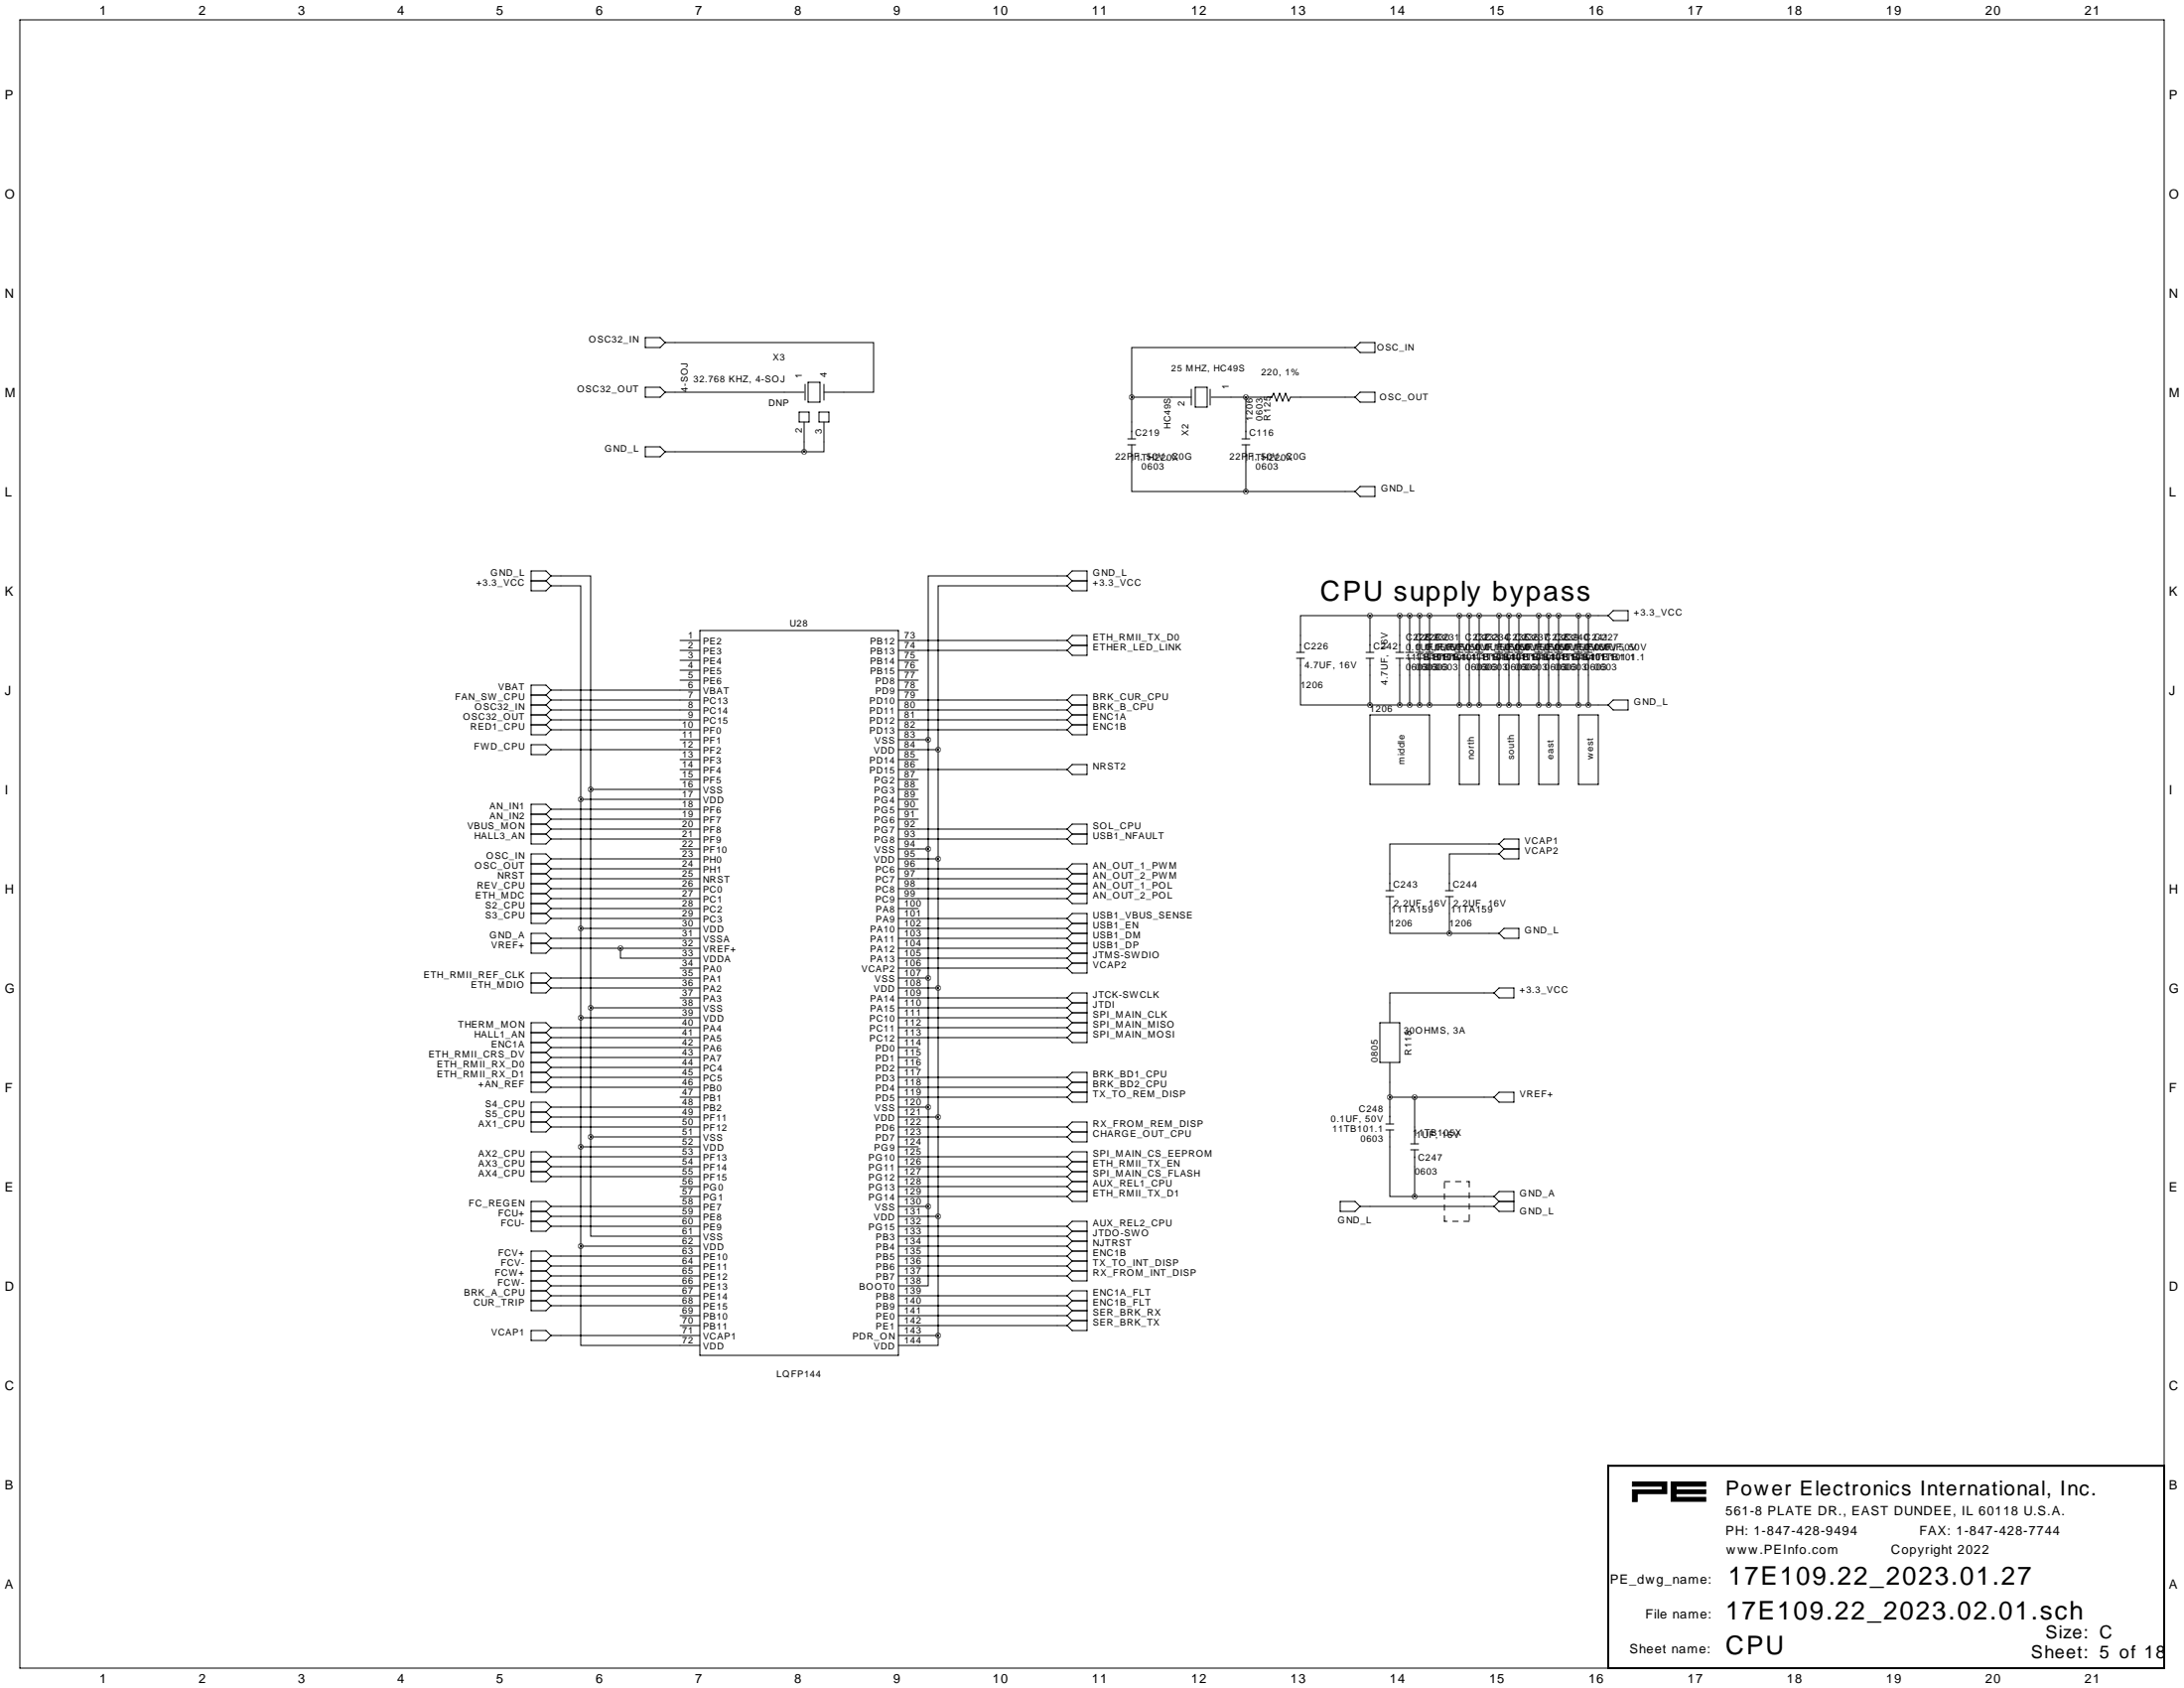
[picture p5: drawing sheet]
<svg xmlns="http://www.w3.org/2000/svg" width="559mm" height="432mm" viewBox="0 0 559 432" stroke-linecap="round" stroke-linejoin="round" font-family="sans-serif">
<g fill="none" stroke="#000" stroke-width=".25">
<path d="M5.1 5.1h548.6v421.6h-548.6zM165.1 99.1h3.8l1.3 1.2-1.3 1.3h-3.8zM165.1 86.4h3.8l1.3 1.2-1.3 1.3h-3.8zM170.2 87.6h53.3v12.7h-12.7M206 98.3v4.1M206.8 97.8h3v5.1h-3zM210.8 98.3v4.1M304.8 99.6v4M305.8 99.1h3.1v5h-3.1zM309.6 99.6v4M346.7 88.9h-57.1v12.7M346.7 88.9l1.3-1.3h3.8v2.6h-3.8z"/>
<path d="M165.1 114.3h3.8l1.3 1.3-1.3 1.2h-3.8zM170.2 100.3h35.5M170.2 115.6h35.5M204.5 105.4h2.5v2.5h-2.5zM205.7 107.9v7.7M209.5 105.4h2.6v2.5h-2.6zM210.8 107.9v7.7h-5.1M288.5 112.3h2.1M288.5 113.8h2.1M289.6 113.8v11.9h29.2M289.6 101.6h15.2M289.6 101.6v10.7"/>
<path d="M309.9 101.6h15.5l.5-1 .7 2 .8-2 .8 2 .7-2 .8 2 .5-1h16.5M317.8 112.3h2M317.8 113.8h2M318.8 101.6v10.7M318.8 113.8v11.9M325.3 101.6h.1M346.7 101.6l1.3-1.3h3.8v2.6h-3.8zM318.8 125.7h27.9M346.7 125.7l1.3-1.2h3.8v2.5h-3.8zM135.9 148.6h3.8M139.7 148.6l1.3 1.3M141 147.3h10.1v54.6"/>
<path d="M141 149.9h7.6v54.6M141 147.3l-1.3-1.3h-3.8v5.1h3.8l1.3-1.2M141 147.3l-1.3 1.3M273 147.3h-35.5v41.9M273 149.9h-33v41.9M273 147.3l1.3-1.3h3.8v5.1h-3.8l-1.3-1.2M273 147.3l1.3 1.3M274.3 148.6h3.8M274.3 148.6l-1.3 1.3M350.5 157.5h-17.8v9.4M350.5 157.5v9.4M350.5 157.5h61"/>
<path d="M358.1 157.5v9.4M360.7 157.5v9.4M363.2 157.5v9.4M365.8 157.5v9.4M373.4 157.5v9.4M375.9 157.5v9.4M378.5 157.5v9.4M383.5 157.5v9.4M386.1 157.5v9.4M388.6 157.5v9.4M393.7 157.5v9.4M396.2 157.5v9.4"/>
<path d="M398.8 157.5v9.4M403.9 157.5v9.4M406.4 157.5v9.4M412.7 156.2h3.9v2.6h-3.9l-1.2-1.3zM135.9 177.8h3.8M139.7 177.8l1.3 1.3M141 176.5h38.1M141 179.1h38.1M141 176.5l-1.3-1.2h-3.8v12.7h3.8l1.3-1.3M141 176.5l-1.3 1.3M141 179.1l-1.3 1.2M174 163.8h5.1"/>
<path d="M174 166.4h5.1M174 168.9h5.1M174 171.4h5.1M174 174h5.1M179.1 161.3h50.8v185.4h-50.8zM229.9 163.8h43.1M229.9 166.4h43.1M229.9 168.9h5M229.9 171.4h5M229.9 174h5M229.9 176.5h5M229.9 179.1h43.1"/>
<path d="M273 179.1l1.3-1.3h3.8v10.2h-3.8l-1.3-1.3M273 163.8l1.3-1.2h3.8v5h-3.8l-1.3-1.2M273 163.8l1.3 1.3M273 179.1l1.3 1.2M274.3 165.1l-1.3 1.3M274.3 165.1h3.8M331.7 166.9h2.1M331.7 168.4h2.1M332.7 168.4v11.9h17.8M349.5 166.9h2M349.5 168.4h2M350.5 168.4v11.9"/>
<path d="M357.1 166.9h2.1M357.1 168.4h2.1M358.1 168.4v11.9M359.7 166.9h2M359.7 168.4h2M360.7 168.4v11.9M362.2 166.9h2M362.2 168.4h2M363.2 168.4v11.9M364.7 166.9h2.1M364.7 168.4h2.1M365.8 168.4v11.9"/>
<path d="M372.4 166.9h2M372.4 168.4h2M373.4 168.4v11.9M374.9 166.9h2M374.9 168.4h2M375.9 168.4v11.9M377.4 166.9h2.1M377.4 168.4h2.1M378.5 168.4v11.9M382.5 166.9h2.1M382.5 168.4h2.1M383.5 168.4v11.9"/>
<path d="M385.1 166.9h2M385.1 168.4h2M386.1 168.4v11.9M387.6 166.9h2M387.6 168.4h2M388.6 168.4v11.9M392.7 166.9h2M392.7 168.4h2M393.7 168.4v11.9M395.2 166.9h2.1M395.2 168.4h2.1M396.2 168.4v11.9"/>
<path d="M397.8 166.9h2M397.8 168.4h2M398.8 168.4v11.9M402.8 166.9h2.1M402.8 168.4h2.1M403.9 168.4v11.9M405.4 166.9h2M405.4 168.4h2M406.4 168.4v11.9M412.7 179.1h3.9v2.5h-3.9l-1.2-1.3zM135.9 182.9h3.8M135.9 180.3h3.8"/>
<path d="M135.9 190.5h3.8l1.3 1.3-1.3 1.2h-3.8zM135.9 185.4h3.8M139.7 180.3l1.3 1.3M139.7 182.9l1.3 1.2M139.7 185.4l1.3 1.3M141 181.6h38.1M141 184.1h38.1M141 186.7h38.1M141 191.8h38.1M141 181.6l-1.3 1.3M141 184.1l-1.3 1.3M174 189.2h5.1"/>
<path d="M174 194.3h5.1M174 196.8h5.1M174 199.4h5.1M229.9 181.6h43.1M229.9 184.1h43.1M229.9 186.7h43.1M229.9 189.2h7.6M229.9 191.8h10.1M229.9 194.3h5M229.9 196.8h43.1M229.9 199.4h5M237.5 189.2v119.4"/>
<path d="M240 191.8v149.8M273 196.8l1.3-1.2h3.8v2.5h-3.8zM273 181.6l1.3 1.3M273 184.1l1.3 1.3M274.3 182.9h3.8M274.3 180.3h3.8M274.3 185.4h3.8M274.3 180.3l-1.3 1.3M274.3 182.9l-1.3 1.2M274.3 185.4l-1.3 1.3M350.5 182.9h15.3v17.8h-15.3zM350.5 180.3h61"/>
<path d="M373.4 182.9h5.1v17.8h-5.1zM383.5 182.9h5.1v17.8h-5.1zM393.7 182.9h5.1v17.8h-5.1zM403.9 182.9h5v17.8h-5zM135.9 208.3h3.8M135.9 210.8h3.8M135.9 213.4h3.8M139.7 208.3l1.3 1.2M139.7 210.8l1.3 1.3M139.7 213.4l1.3 1.2M141 207h38.1M141 209.5h38.1"/>
<path d="M141 212.1h38.1M141 214.6h38.1M141 219.7h38.1M141 207l-1.3-1.3h-3.8v10.2h3.8l1.3-1.3M141 219.7l-1.3-1.3h-3.8v17.8h3.8l1.3-1.3M141 207l-1.3 1.3M141 209.5l-1.3 1.3M141 212.1l-1.3 1.3M141 219.7l-1.3 1.3M148.6 204.5h30.5M148.6 204.5v114.3M151.1 201.9h28"/>
<path d="M151.1 201.9v88.9M174 217.2h5.1M229.9 201.9h5M229.9 204.5h5M229.9 207h5M229.9 209.5h5M229.9 212.1h43.1M229.9 214.6h43.1M229.9 217.2h7.6M229.9 219.7h10.1M273 212.1l1.3-1.3h3.8v5.1h-3.8l-1.3-1.3M273 212.1l1.3 1.3"/>
<path d="M274.3 213.4h3.8M274.3 213.4l-1.3 1.2M383.5 215.9h-27.9v11.9M383.5 218.4h-12.7v9.4M383.5 215.9l1.3-1.3h3.8v5.1h-3.8l-1.3-1.3M383.5 215.9l1.3 1.3M384.8 217.2h3.8M384.8 217.2l-1.3 1.2M135.9 221h3.8M135.9 223.5h3.8M135.9 226.1h3.8M135.9 228.6h3.8"/>
<path d="M135.9 231.1h3.8M135.9 233.7h3.8M139.7 221l1.3 1.2M139.7 223.5l1.3 1.3M139.7 226.1l1.3 1.2M139.7 228.6l1.3 1.3M139.7 231.1l1.3 1.3M139.7 233.7l1.3 1.2M141 222.2h38.1M141 224.8h38.1M141 227.3h38.1M141 229.9h38.1"/>
<path d="M141 232.4h38.1M141 234.9h38.1M141 222.2l-1.3 1.3M141 224.8l-1.3 1.3M141 227.3l-1.3 1.3M141 229.9l-1.3 1.2M141 232.4l-1.3 1.3M148.6 237.5h30.5M229.9 222.2h43.1M229.9 224.8h43.1M229.9 227.3h43.1M229.9 229.9h43.1"/>
<path d="M229.9 232.4h5M229.9 234.9h43.1M229.9 237.5h43.1M273 222.2l1.3-1.2h3.8v10.1h-3.8l-1.3-1.2M273 234.9l1.3-1.2h3.8v15.2h-3.8l-1.3-1.3M273 222.2l1.3 1.3M273 224.8l1.3 1.3M273 227.3l1.3 1.3M273 234.9l1.3 1.3M273 237.5l1.3 1.3M274.3 238.8h3.8M274.3 223.5h3.8"/>
<path d="M274.3 226.1h3.8M274.3 228.6h3.8M274.3 223.5l-1.3 1.3M274.3 226.1l-1.3 1.2M274.3 228.6l-1.3 1.3M274.3 236.2h3.8M274.3 236.2l-1.3 1.3M274.3 238.8l-1.3 1.2M354.6 227.8h2M354.6 229.4h2M355.6 229.4v9.4h15.2M369.8 227.8h2.1"/>
<path d="M369.8 229.4h2.1M370.8 229.4v9.4M370.8 238.8h12.7M383.5 238.8l1.3-1.3h3.8v2.5h-3.8zM135.9 251.5h3.8M135.9 241.3h3.8M139.7 251.5l1.3 1.2M139.7 241.3l1.3 1.3M141 240h38.1M141 242.6h38.1M141 250.2h38.1M141 252.7h38.1"/>
<path d="M141 240l-1.3-1.2h-3.8v5h3.8l1.3-1.2M141 250.2l-1.3-1.3h-3.8v5.1h3.8l1.3-1.3M141 250.2l-1.3 1.3M141 240l-1.3 1.3M151.1 257.8h28M158.7 242.6v2.5h20.4M174 247.6h5.1M174 255.3h5.1M229.9 240h43.1M229.9 242.6h43.1M229.9 245.1h43.1M229.9 247.6h43.1"/>
<path d="M229.9 250.2h7.6M229.9 252.7h10.1M229.9 255.3h43.1M229.9 257.8h43.1M273 255.3l1.3-1.3h3.8v12.7h-3.8l-1.3-1.3M273 240l1.3 1.3M273 242.6l1.3 1.2M273 245.1l1.3 1.3M273 255.3l1.3 1.2M273 257.8l1.3 1.3M274.3 241.3h3.8M274.3 243.8h3.8"/>
<path d="M274.3 241.3l-1.3 1.3M274.3 246.4h3.8M274.3 243.8l-1.3 1.3M274.3 246.4l-1.3 1.2M274.3 256.5h3.8M274.3 259.1h3.8M274.3 256.5l-1.3 1.3M274.3 259.1l-1.3 1.2M382.3 254h-26.7v7.6M383.5 252.7h3.8v2.6h-3.8l-1.2-1.3zM135.9 271.8h3.8M135.9 266.7h3.8"/>
<path d="M135.9 264.2h3.8M135.9 269.2h3.8M135.9 274.3h3.8M135.9 276.9h3.8M139.7 264.2l1.3 1.2M139.7 269.2l1.3 1.3M139.7 271.8l1.3 1.2M139.7 274.3l1.3 1.3M139.7 266.7l1.3 1.3M139.7 276.9l1.3 1.2M141 262.9l-1.3-1.3h-3.8v17.8h3.8l1.3-1.3M141 262.9h38.1"/>
<path d="M141 265.4h38.1M141 268h38.1M141 270.5h38.1M141 273h38.1M141 275.6h38.1M141 278.1h38.1M141 265.4l-1.3 1.3M141 270.5l-1.3 1.3M141 273l-1.3 1.3M141 275.6l-1.3 1.3M141 268l-1.3 1.2M141 262.9l-1.3 1.3"/>
<path d="M148.6 260.3h30.5M229.9 260.3h43.1M229.9 262.9h43.1M229.9 265.4h43.1M229.9 268h5M229.9 270.5h5M229.9 273h5M229.9 275.6h43.1M229.9 278.1h43.1M273 275.6l1.3-1.3h3.8v7.6h-3.8l-1.3-1.2M273 260.3l1.3 1.3M273 262.9l1.3 1.3"/>
<path d="M273 275.6l1.3 1.3M273 278.1l1.3 1.3M274.3 261.6h3.8M274.3 279.4h3.8M274.3 264.2h3.8M274.3 276.9h3.8M274.3 261.6l-1.3 1.3M274.3 264.2l-1.3 1.2M274.3 279.4l-1.3 1.3M274.3 276.9l-1.3 1.2M353.1 261.6h5v10.2h-5zM355.6 271.8v15.7"/>
<path d="M383.5 279.4h3.8v2.5h-3.8l-1.2-1.2zM135.9 284.5h3.8M135.9 287h3.8M135.9 297.2h3.8M135.9 299.7h3.8M139.7 284.5l1.3 1.3M139.7 287l1.3 1.3M139.7 297.2l1.3 1.2M139.7 299.7l1.3 1.3M141 283.2h38.1M141 285.8h38.1M141 288.3h38.1"/>
<path d="M141 295.9h38.1M141 298.4h38.1M141 283.2l-1.3-1.3h-3.8v7.7h3.8l1.3-1.3M141 295.9l-1.3-1.3h-3.8v7.7h3.8l1.3-1.3M141 283.2l-1.3 1.3M141 285.8l-1.3 1.2M141 295.9l-1.3 1.3M141 298.4l-1.3 1.3M148.6 293.4h30.5M151.1 290.8v25.4h28M151.1 290.8h28M174 280.7h5.1"/>
<path d="M229.9 280.7h43.1M229.9 283.2h7.6M229.9 285.8h10.1M229.9 288.3h43.1M229.9 290.8h43.1M229.9 293.4h5M229.9 295.9h43.1M229.9 298.4h43.1M273 295.9l1.3-1.3h3.8v12.7h-3.8l-1.3-1.2M273 288.3l1.3-1.3h3.8v5.1h-3.8l-1.3-1.3M273 288.3l1.3 1.3M273 298.4l1.3 1.3"/>
<path d="M273 295.9l1.3 1.3M274.3 289.6h3.8M274.3 297.2h3.8M274.3 299.7h3.8M274.3 297.2l-1.3 1.2M274.3 299.7l-1.3 1.3M274.3 289.6l-1.3 1.2M354.6 287.5h2M354.6 289.1h2M355.6 289.1v17h6.3M355.6 280.7h26.7M360.9 294.1h2.1"/>
<path d="M360.9 292.6h2.1M361.9 280.7v11.9M361.9 294.1v12M135.9 309.9h3.8M135.9 312.4h3.8M139.7 309.9l1.3 1.2M139.7 312.4l1.3 1.3M141 301h38.1M141 308.6h38.1M141 311.1h38.1M141 313.7h38.1M141 308.6l-1.3-1.3h-3.8v7.7h3.8l1.3-1.3"/>
<path d="M141 308.6l-1.3 1.3M141 311.1l-1.3 1.3M148.6 318.8v25.4h30.5M148.6 318.8h30.5M174 303.5h5.1M174 306.1h5.1M229.9 301h43.1M229.9 303.5h43.1M229.9 306.1h43.1M229.9 308.6h7.6M229.9 311.1h10.1M229.9 313.7h43.1"/>
<path d="M229.9 316.2h43.1M229.9 318.8h43.1M237.5 308.6v20.3h-7.6M273 313.7l1.3-1.3h3.8v15.3h-3.8l-1.3-1.3M273 303.5l1.3 1.3M273 313.7l1.3 1.3M273 316.2l1.3 1.3M273 318.8l1.3 1.2M273 301l1.3 1.3M274.3 304.8h3.8M274.3 302.3h3.8M274.3 315h3.8"/>
<path d="M274.3 302.3l-1.3 1.2M274.3 304.8l-1.3 1.3M274.3 317.5h3.8M274.3 315l-1.3 1.2M274.3 317.5l-1.3 1.3M342.9 307.3h3.8l1.3 1.3-1.3 1.3h-3.8zM348 308.6h34.3M361.9 306.1h20.4M382.3 306.1l1.2-1.3h3.8v5.1h-3.8l-1.2-1.3M382.3 306.1l1.2 1.2M383.5 307.3l-1.2 1.3M383.5 307.3h3.8"/>
<path d="M135.9 322.6h3.8M135.9 325.1h3.8M135.9 327.7h3.8M135.9 330.2h3.8M135.9 332.7h3.8M139.7 322.6l1.3 1.2M139.7 325.1l1.3 1.3M139.7 327.7l1.3 1.2M139.7 330.2l1.3 1.3M139.7 332.7l1.3 1.3M141 321.3h38.1M141 323.8h38.1"/>
<path d="M141 326.4h38.1M141 328.9h38.1M141 331.5h38.1M141 334h38.1M141 321.3l-1.3-1.3h-3.8v15.3h3.8l1.3-1.3M141 321.3l-1.3 1.3M141 323.8l-1.3 1.3M141 326.4l-1.3 1.3M141 328.9l-1.3 1.3M141 331.5l-1.3 1.2M174 336.5h5.1M174 339.1h5.1"/>
<path d="M229.9 321.3h43.1M229.9 323.8h43.1M229.9 326.4h43.1M229.9 331.5h43.1M229.9 334h43.1M229.9 336.5h43.1M229.9 339.1h43.1M273 331.5l1.3-1.3h3.8v10.2h-3.8l-1.3-1.3M273 331.5l1.3 1.2M273 334l1.3 1.3M273 336.5l1.3 1.3M273 321.3l1.3 1.3"/>
<path d="M273 323.8l1.3 1.3M274.3 325.1l-1.3 1.3M274.3 322.6h3.8M274.3 320h3.8M274.3 325.1h3.8M274.3 332.7h3.8M274.3 335.3h3.8M274.3 332.7l-1.3 1.3M274.3 337.8h3.8M274.3 335.3l-1.3 1.2M274.3 337.8l-1.3 1.3M274.3 320l-1.3 1.3"/>
<path d="M274.3 322.6l-1.3 1.2M135.9 340.4h3.8l1.3 1.2-1.3 1.3h-3.8zM141 341.6h38.1M229.9 341.6h10.1M240 341.6v2.6h-10.1"/>
</g>
<path d="M369.6 312.4v-10.1M369.6 302.3h6.3M375.9 302.3v10.1M375.9 312.4h-6.3" fill="none" stroke="#000" stroke-width=".25" stroke-dasharray="1.4 1.4"/>
<path d="M417.7 379.1h8.8v3h-7.6v2h-1.2v-3h7.6v-.9h-7.6zM427.6 379.1h8.8v1.1h-7.5v.9h7.5v1h-7.6v.9h7.6v1h-8.8z" fill="#000" stroke="#000" stroke-width=".25"/>
<path d="M411.5 375h142.2v51.7h-142.2z" fill="none" stroke="#000" stroke-width=".51"/>
<path d="M205.7 115.6a.05 .05 0 0 0 .1 0 .05 .05 0 0 0-.1 0zM403.8 157.5a.05 .05 0 0 0 .1 0 .05 .05 0 0 0-.1 0zM398.7 157.5a.05 .05 0 0 0 .1 0 .05 .05 0 0 0-.1 0zM396.2 157.5a.05 .05 0 0 0 .1 0 .05 .05 0 0 0-.1 0zM388.6 157.5a.05 .05 0 0 0 .1 0 .05 .05 0 0 0-.1 0zM386 157.5a.05 .05 0 0 0 .1 0 .05 .05 0 0 0-.1 0zM383.5 157.5a.05 .05 0 0 0 .1 0 .05 .05 0 0 0-.1 0zM378.4 157.5a.05 .05 0 0 0 .1 0 .05 .05 0 0 0-.1 0zM375.9 157.5a.05 .05 0 0 0 .1 0 .05 .05 0 0 0-.1 0zM373.3 157.5a.05 .05 0 0 0 .1 0 .05 .05 0 0 0-.1 0zM365.7 157.5a.05 .05 0 0 0 .1 0 .05 .05 0 0 0-.1 0zM363.2 157.5a.05 .05 0 0 0 .1 0 .05 .05 0 0 0-.1 0zM360.6 157.5a.05 .05 0 0 0 .1 0 .05 .05 0 0 0-.1 0zM358.1 157.5a.05 .05 0 0 0 .1 0 .05 .05 0 0 0-.1 0zM358.1 180.3a.05 .05 0 0 0 .1 0 .05 .05 0 0 0-.1 0zM360.6 180.3a.05 .05 0 0 0 .1 0 .05 .05 0 0 0-.1 0zM363.2 180.3a.05 .05 0 0 0 .1 0 .05 .05 0 0 0-.1 0zM365.7 180.3a.05 .05 0 0 0 .1 0 .05 .05 0 0 0-.1 0zM373.3 180.3a.05 .05 0 0 0 .1 0 .05 .05 0 0 0-.1 0zM375.9 180.3a.05 .05 0 0 0 .1 0 .05 .05 0 0 0-.1 0zM378.4 180.3a.05 .05 0 0 0 .1 0 .05 .05 0 0 0-.1 0zM383.5 180.3a.05 .05 0 0 0 .1 0 .05 .05 0 0 0-.1 0zM386 180.3a.05 .05 0 0 0 .1 0 .05 .05 0 0 0-.1 0zM388.6 180.3a.05 .05 0 0 0 .1 0 .05 .05 0 0 0-.1 0zM396.2 180.3a.05 .05 0 0 0 .1 0 .05 .05 0 0 0-.1 0zM398.7 180.3a.05 .05 0 0 0 .1 0 .05 .05 0 0 0-.1 0zM403.8 180.3a.05 .05 0 0 0 .1 0 .05 .05 0 0 0-.1 0zM350.5 157.5a.05 .05 0 0 0 .1 0 .05 .05 0 0 0-.1 0zM350.5 180.3a.05 .05 0 0 0 .1 0 .05 .05 0 0 0-.1 0zM370.8 238.8a.05 .05 0 0 0 .1 0 .05 .05 0 0 0-.1 0zM151.1 201.9a.05 .05 0 0 0 .1 0 .05 .05 0 0 0-.1 0zM148.5 237.5a.05 .05 0 0 0 .1 0 .05 .05 0 0 0-.1 0zM151.1 257.8a.05 .05 0 0 0 .1 0 .05 .05 0 0 0-.1 0zM148.5 260.4a.05 .05 0 0 0 .1 0 .05 .05 0 0 0-.1 0zM151.1 290.8a.05 .05 0 0 0 .1 0 .05 .05 0 0 0-.1 0zM148.5 293.4a.05 .05 0 0 0 .1 0 .05 .05 0 0 0-.1 0zM148.5 318.8a.05 .05 0 0 0 .1 0 .05 .05 0 0 0-.1 0zM237.4 189.2a.05 .05 0 0 0 .1 0 .05 .05 0 0 0-.1 0zM237.4 217.2a.05 .05 0 0 0 .1 0 .05 .05 0 0 0-.1 0zM240 219.7a.05 .05 0 0 0 .1 0 .05 .05 0 0 0-.1 0zM237.4 250.2a.05 .05 0 0 0 .1 0 .05 .05 0 0 0-.1 0zM240 252.7a.05 .05 0 0 0 .1 0 .05 .05 0 0 0-.1 0zM237.4 283.2a.05 .05 0 0 0 .1 0 .05 .05 0 0 0-.1 0zM240 285.8a.05 .05 0 0 0 .1 0 .05 .05 0 0 0-.1 0zM240 311.2a.05 .05 0 0 0 .1 0 .05 .05 0 0 0-.1 0zM148.5 204.5a.05 .05 0 0 0 .1 0 .05 .05 0 0 0-.1 0zM240 191.8a.05 .05 0 0 0 .1 0 .05 .05 0 0 0-.1 0zM240 341.6a.05 .05 0 0 0 .1 0 .05 .05 0 0 0-.1 0zM237.4 308.6a.05 .05 0 0 0 .1 0 .05 .05 0 0 0-.1 0zM361.9 280.7a.05 .05 0 0 0 .1 0 .05 .05 0 0 0-.1 0zM158.7 242.6a.05 .05 0 0 0 .1 0 .05 .05 0 0 0-.1 0zM361.9 306.1a.05 .05 0 0 0 .1 0 .05 .05 0 0 0-.1 0zM289.5 101.6a.05 .05 0 0 0 .1 0 .05 .05 0 0 0-.1 0zM318.7 101.6a.05 .05 0 0 0 .1 0 .05 .05 0 0 0-.1 0zM318.7 125.7a.05 .05 0 0 0 .1 0 .05 .05 0 0 0-.1 0z" fill="#000" stroke="#000" stroke-width="1.3"/>
<text font-size="7.1" x="337.8" y="153.7">CPU supply bypass</text>
<g font-size="6.6">
<text x="442.2" y="405.4">17E109.22_2023.01.27</text>
<text x="441.5" y="414.3">17E109.22_2023.02.01.sch</text>
<text x="441.5" y="423.2">CPU</text>
</g>
<text font-size="5.3" x="441.5" y="382.6">Power Electronics International, Inc.</text>
<g font-size="4.6">
<text x="523.3" y="419.1">Size: C</text>
<text x="519.6" y="424.2">Sheet: 5 of 18</text>
</g>
<g font-size="3.3">
<text x="25.4" y="3.8">1</text>
<text x="50.8" y="3.8">2</text>
<text x="76.2" y="3.8">3</text>
<text x="101.6" y="3.8">4</text>
<text x="127" y="3.8">5</text>
<text x="152.4" y="3.8">6</text>
<text x="177.8" y="3.8">7</text>
<text x="203.2" y="3.8">8</text>
<text x="228.6" y="3.8">9</text>
<text x="254" y="3.8">10</text>
<text x="279.4" y="3.8">11</text>
<text x="304.8" y="3.8">12</text>
<text x="330.2" y="3.8">13</text>
<text x="355.6" y="3.8">14</text>
<text x="381" y="3.8">15</text>
<text x="406.4" y="3.8">16</text>
<text x="431.8" y="3.8">17</text>
<text x="457.2" y="3.8">18</text>
<text x="482.6" y="3.8">19</text>
<text x="508" y="3.8">20</text>
<text x="533.4" y="3.8">21</text>
<text x="1.3" y="25.4">P</text>
<text x="555" y="25.4">P</text>
<text x="1.3" y="50.8">O</text>
<text x="555" y="50.8">O</text>
<text x="1.3" y="76.2">N</text>
<text x="555" y="76.2">N</text>
<text x="1.3" y="101.6">M</text>
<text x="555" y="101.6">M</text>
<text x="1.3" y="127">L</text>
<text x="555" y="127">L</text>
<text x="1.3" y="152.4">K</text>
<text x="555" y="152.4">K</text>
<text x="1.3" y="177.8">J</text>
<text x="555" y="177.8">J</text>
<text x="1.3" y="203.2">I</text>
<text x="555" y="203.2">I</text>
<text x="1.3" y="228.6">H</text>
<text x="555" y="228.6">H</text>
<text x="1.3" y="254">G</text>
<text x="555" y="254">G</text>
<text x="1.3" y="279.4">F</text>
<text x="555" y="279.4">F</text>
<text x="1.3" y="304.8">E</text>
<text x="555" y="304.8">E</text>
<text x="1.3" y="330.2">D</text>
<text x="555" y="330.2">D</text>
<text x="1.3" y="355.6">C</text>
<text x="555" y="355.6">C</text>
<text x="1.3" y="381">B</text>
<text x="555" y="381">B</text>
<text x="441.5" y="387.7">561-8 PLATE DR., EAST DUNDEE, IL 60118 U.S.A.</text>
<text x="441.5" y="392.7">PH: 1-847-428-9494</text>
<text x="491.1" y="392.6">FAX: 1-847-428-7744</text>
<text x="441.7" y="397.6">www.PEInfo.com</text>
<text x="483.9" y="397.5">Copyright 2022</text>
<text x="1.3" y="406.4">A</text>
<text x="411.9" y="405.1">PE_dwg_name:</text>
<text x="555" y="406.4">A</text>
<text x="421" y="414">File name:</text>
<text x="416.9" y="422.9">Sheet name:</text>
<text x="25.4" y="430.5">1</text>
<text x="50.8" y="430.5">2</text>
<text x="76.2" y="430.5">3</text>
<text x="101.6" y="430.5">4</text>
<text x="127" y="430.5">5</text>
<text x="152.4" y="430.5">6</text>
<text x="177.8" y="430.5">7</text>
<text x="203.2" y="430.5">8</text>
<text x="228.6" y="430.5">9</text>
<text x="254" y="430.5">10</text>
<text x="279.4" y="430.5">11</text>
<text x="304.8" y="430.5">12</text>
<text x="330.2" y="430.5">13</text>
<text x="355.6" y="430.5">14</text>
<text x="381" y="430.5">15</text>
<text x="406.4" y="430.5">16</text>
<text x="431.8" y="430.5">17</text>
<text x="457.2" y="430.5">18</text>
<text x="482.6" y="430.5">19</text>
<text x="508" y="430.5">20</text>
<text x="533.4" y="430.5">21</text>
</g>
<g font-size="2.4">
<text x="150.7" y="87.6">OSC32_IN</text>
<text x="197.8" y="92.1">X3</text>
<text x="322.7" y="96">220, 1%</text>
<text x="147.7" y="100.3">OSC32_OUT</text>
<text x="176" y="100.3" transform="rotate(-90 176 100.3)">4-SOJ</text>
<text x="177.4" y="97.8">32.768 KHZ, 4-SOJ</text>
<text x="205.2" y="96.8" transform="rotate(-90 205.2 96.8)">1</text>
<text x="211.6" y="96.5" transform="rotate(-90 211.6 96.5)">4</text>
<text x="314.4" y="99.5" transform="rotate(-90 314.4 99.5)">1</text>
<text x="196.6" y="103.9">DNP</text>
<text x="303" y="103.9" transform="rotate(-90 303 103.9)">2</text>
<text x="320.5" y="107.6" transform="rotate(-90 320.5 107.6)">1206</text>
<text x="323" y="107.6" transform="rotate(-90 323 107.6)">0603</text>
<text x="325.1" y="107.6" transform="rotate(-90 325.1 107.6)">R125</text>
<text x="205.2" y="110.7" transform="rotate(-90 205.2 110.7)">2</text>
<text x="210.3" y="111" transform="rotate(-90 210.3 111)">3</text>
<text x="290.4" y="111.5">C219</text>
<text x="304" y="111.6" transform="rotate(-90 304 111.6)">X2</text>
<text x="319.6" y="111.5">C116</text>
<text x="154.7" y="115.6">GND_L</text>
<text x="285.3" y="117.6">22PF, 50V, C0G</text>
<text x="289.1" y="117.8">11TH220X</text>
<text x="314.6" y="117.6">22PF, 50V, C0G</text>
<text x="318.3" y="117.8">11TH220X</text>
<text x="292.1" y="120.1">0603</text>
<text x="321.3" y="120.1">0603</text>
<text x="353.3" y="125.7">GND_L</text>
<text x="121.9" y="149.9">+3.3_VCC</text>
<text x="125.5" y="147.3">GND_L</text>
<text x="279.7" y="147.3">GND_L</text>
<text x="279.7" y="149.9">+3.3_VCC</text>
<text x="202.1" y="160.3">U28</text>
<text x="418.1" y="157.5">+3.3_VCC</text>
<text x="176.1" y="163.3">1</text>
<text x="176.1" y="165.9">2</text>
<text x="179.8" y="164.8">PE2</text>
<text x="179.8" y="167.4">PE3</text>
<text x="222.6" y="164.8">PB12</text>
<text x="222.6" y="167.4">PB13</text>
<text x="231.4" y="163.3">73</text>
<text x="231.4" y="165.9">74</text>
<text x="279.7" y="163.8">ETH_RMII_TX_D0</text>
<text x="279.7" y="166.4">ETHER_LED_LINK</text>
<text x="333.6" y="166.1">C226</text>
<text x="351.4" y="166.1">C242</text>
<text x="359.7" y="163.8">C228</text>
<text x="359.7" y="166.3">0.1UF, 50V</text>
<text x="362.2" y="163.8">C229</text>
<text x="362.2" y="166.3">0.1UF, 50V0.1UF, 50V0.1UF, 50V0.1UF, 50V</text>
<text x="364.7" y="163.8">C230</text>
<text x="364.7" y="166.3">0.1UF, 50V0.1UF, 50V0.1UF, 50V</text>
<text x="367.3" y="163.8">C231</text>
<text x="367.3" y="166.3">0.1UF, 50V0.1UF, 50V</text>
<text x="374.9" y="163.8">C232</text>
<text x="377.4" y="163.8">C233</text>
<text x="380" y="163.8">C234</text>
<text x="385.1" y="163.8">C235</text>
<text x="385.1" y="166.3">0.1UF, 50V0.1UF, 50V</text>
<text x="387.6" y="163.8">C236</text>
<text x="390.1" y="163.8">C237</text>
<text x="395.2" y="163.8">C238</text>
<text x="395.2" y="166.3">0.1UF, 50V0.1UF, 50V</text>
<text x="397.8" y="163.8">C239</text>
<text x="400.3" y="163.8">C240</text>
<text x="405.4" y="163.8">C241</text>
<text x="405.4" y="166.3">0.1UF, 50V</text>
<text x="407.9" y="163.8">C227</text>
<text x="176.1" y="168.4">3</text>
<text x="176.1" y="170.9">4</text>
<text x="176.1" y="173.5">5</text>
<text x="179.8" y="169.9">PE4</text>
<text x="179.8" y="172.4">PE5</text>
<text x="222.6" y="169.9">PB14</text>
<text x="222.6" y="172.4">PB15</text>
<text x="231.4" y="168.4">75</text>
<text x="231.4" y="170.9">76</text>
<text x="231.4" y="173.5">77</text>
<text x="333.8" y="170.9">4.7UF, 16V</text>
<text x="359.7" y="168.9">11TB101.1</text>
<text x="359.7" y="171.4">06030603</text>
<text x="362.2" y="168.9">11TB101.111TB101.111TB101.111TB101.1</text>
<text x="362.2" y="171.4">06030603</text>
<text x="364.7" y="168.9">11TB101.111TB101.111TB101.1</text>
<text x="367.3" y="168.9">11TB101.111TB101.1</text>
<text x="374.9" y="171.4">0603060306030603060306030603</text>
<text x="377.4" y="171.4">0603</text>
<text x="385.1" y="168.9">11TB101.111TB101.1</text>
<text x="387.6" y="171.4">0603</text>
<text x="395.2" y="168.9">11TB101.111TB101.1</text>
<text x="397.8" y="171.4">0603</text>
<text x="405.4" y="168.9">11TB101.1</text>
<text x="407.9" y="171.4">0603</text>
<text x="116.4" y="179.1">FAN_SW_CPU</text>
<text x="127.4" y="176.5">VBAT</text>
<text x="176.1" y="176">6</text>
<text x="176.1" y="178.6">7</text>
<text x="179.8" y="175">PE6</text>
<text x="179.8" y="177.5">VBAT</text>
<text x="223.9" y="175">PD8</text>
<text x="223.9" y="177.5">PD9</text>
<text x="231.4" y="176">78</text>
<text x="231.4" y="178.6">79</text>
<text x="279.7" y="179.1">BRK_CUR_CPU</text>
<text x="332.7" y="176">1206</text>
<text x="355" y="175.3" transform="rotate(-90 355 175.3)">4.7UF, 16V</text>
<text x="118.5" y="184.1">OSC32_OUT</text>
<text x="121.5" y="181.6">OSC32_IN</text>
<text x="176.1" y="181.1">8</text>
<text x="176.1" y="183.6">9</text>
<text x="179.8" y="180.1">PC13</text>
<text x="179.8" y="182.6">PC14</text>
<text x="179.8" y="185.1">PC15</text>
<text x="222.5" y="180.1">PD10</text>
<text x="222.5" y="182.6">PD11</text>
<text x="222.5" y="185.1">PD12</text>
<text x="231.4" y="181.1">80</text>
<text x="231.4" y="183.6">81</text>
<text x="279.7" y="181.6">BRK_B_CPU</text>
<text x="279.7" y="184.1">ENC1A</text>
<text x="350.5" y="182.2">1206</text>
<text x="418.1" y="180.3">GND_L</text>
<text x="120.4" y="186.7">RED1_CPU</text>
<text x="121.3" y="191.8">FWD_CPU</text>
<text x="174.6" y="186.2">10</text>
<text x="174.6" y="188.7">11</text>
<text x="174.6" y="191.3">12</text>
<text x="179.8" y="187.7">PF0</text>
<text x="179.8" y="190.2">PF1</text>
<text x="222.5" y="187.7">PD13</text>
<text x="223.8" y="190.2">VSS</text>
<text x="231.4" y="186.2">82</text>
<text x="231.4" y="188.7">83</text>
<text x="231.4" y="191.3">84</text>
<text x="279.7" y="186.7">ENC1B</text>
<text x="174.6" y="193.8">13</text>
<text x="174.6" y="196.3">14</text>
<text x="179.8" y="192.8">PF2</text>
<text x="179.8" y="195.3">PF3</text>
<text x="179.8" y="197.8">PF4</text>
<text x="222.5" y="195.3">PD14</text>
<text x="222.5" y="197.8">PD15</text>
<text x="223.5" y="192.8">VDD</text>
<text x="231.4" y="193.8">85</text>
<text x="231.4" y="196.3">86</text>
<text x="279.7" y="196.8">NRST2</text>
<text x="359.4" y="195.6" transform="rotate(-90 359.4 195.6)">middle</text>
<text x="377.2" y="194.3" transform="rotate(-90 377.2 194.3)">north</text>
<text x="387.3" y="194.3" transform="rotate(-90 387.3 194.3)">south</text>
<text x="397.5" y="194.3" transform="rotate(-90 397.5 194.3)">east</text>
<text x="407.7" y="194.3" transform="rotate(-90 407.7 194.3)">west</text>
<text x="174.6" y="198.9">15</text>
<text x="174.6" y="201.4">16</text>
<text x="174.6" y="204">17</text>
<text x="179.8" y="200.4">PF5</text>
<text x="179.8" y="202.9">VSS</text>
<text x="223.7" y="200.4">PG2</text>
<text x="223.7" y="202.9">PG3</text>
<text x="231.4" y="198.9">87</text>
<text x="231.4" y="201.4">88</text>
<text x="231.4" y="204">89</text>
<text x="125.3" y="207">AN_IN1</text>
<text x="125.3" y="209.5">AN_IN2</text>
<text x="174.6" y="206.5">18</text>
<text x="174.6" y="209">19</text>
<text x="179.8" y="205.5">VDD</text>
<text x="179.8" y="208">PF6</text>
<text x="223.7" y="205.5">PG4</text>
<text x="223.7" y="208">PG5</text>
<text x="231.4" y="206.5">90</text>
<text x="231.4" y="209">91</text>
<text x="119.6" y="212.1">VBUS_MON</text>
<text x="121.3" y="214.6">HALL3_AN</text>
<text x="174.6" y="211.6">20</text>
<text x="174.6" y="214.1">21</text>
<text x="179.8" y="210.5">PF7</text>
<text x="179.8" y="213.1">PF8</text>
<text x="179.8" y="215.6">PF9</text>
<text x="223.7" y="210.5">PG6</text>
<text x="223.7" y="213.1">PG7</text>
<text x="223.7" y="215.6">PG8</text>
<text x="231.4" y="211.6">92</text>
<text x="231.4" y="214.1">93</text>
<text x="279.7" y="212.1">SOL_CPU</text>
<text x="279.7" y="214.6">USB1_NFAULT</text>
<text x="390.1" y="215.9">VCAP1</text>
<text x="124.4" y="219.7">OSC_IN</text>
<text x="174.6" y="216.7">22</text>
<text x="174.6" y="219.2">23</text>
<text x="174.6" y="221.7">24</text>
<text x="179.8" y="218.2">PF10</text>
<text x="179.8" y="220.7">PH0</text>
<text x="223.5" y="220.7">VDD</text>
<text x="223.8" y="218.2">VSS</text>
<text x="231.4" y="216.7">94</text>
<text x="231.4" y="219.2">95</text>
<text x="231.4" y="221.7">96</text>
<text x="390.1" y="218.4">VCAP2</text>
<text x="121.5" y="222.2">OSC_OUT</text>
<text x="122" y="227.3">REV_CPU</text>
<text x="127.3" y="224.8">NRST</text>
<text x="174.6" y="224.3">25</text>
<text x="174.6" y="226.8">26</text>
<text x="179.8" y="223.2">PH1</text>
<text x="179.8" y="225.8">NRST</text>
<text x="223.9" y="223.2">PC6</text>
<text x="223.9" y="225.8">PC7</text>
<text x="231.4" y="224.3">97</text>
<text x="231.4" y="226.8">98</text>
<text x="279.7" y="222.2">AN_OUT_1_PWM</text>
<text x="279.7" y="224.8">AN_OUT_2_PWM</text>
<text x="279.7" y="227.3">AN_OUT_1_POL</text>
<text x="356.5" y="227">C243</text>
<text x="371.7" y="227">C244</text>
<text x="121.6" y="229.9">ETH_MDC</text>
<text x="124.2" y="232.4">S2_CPU</text>
<text x="174.6" y="229.4">27</text>
<text x="174.6" y="231.9">28</text>
<text x="179.8" y="228.3">PC0</text>
<text x="179.8" y="230.9">PC1</text>
<text x="179.8" y="233.4">PC2</text>
<text x="223.9" y="228.3">PC8</text>
<text x="223.9" y="230.9">PC9</text>
<text x="224.1" y="233.4">PA8</text>
<text x="231.4" y="229.4">99</text>
<text x="231.4" y="231.9">100</text>
<text x="279.7" y="229.9">AN_OUT_2_POL</text>
<text x="356" y="233.4">11TA159</text>
<text x="356.7" y="231.9">2.2UF, 16V</text>
<text x="371.2" y="233.4">11TA159</text>
<text x="371.9" y="231.9">2.2UF, 16V</text>
<text x="124.2" y="234.9">S3_CPU</text>
<text x="174.6" y="234.4">29</text>
<text x="174.6" y="237">30</text>
<text x="174.6" y="239.5">31</text>
<text x="179.8" y="235.9">PC3</text>
<text x="179.8" y="238.5">VDD</text>
<text x="222.6" y="238.5">PA10</text>
<text x="224.1" y="235.9">PA9</text>
<text x="231.4" y="234.4">101</text>
<text x="231.4" y="237">102</text>
<text x="231.4" y="239.5">103</text>
<text x="279.7" y="234.9">USB1_VBUS_SENSE</text>
<text x="279.7" y="237.5">USB1_EN</text>
<text x="355.6" y="237">1206</text>
<text x="370.8" y="237">1206</text>
<text x="390.1" y="238.8">GND_L</text>
<text x="125.3" y="240">GND_A</text>
<text x="125.7" y="242.6">VREF+</text>
<text x="174.6" y="242.1">32</text>
<text x="174.6" y="244.6">33</text>
<text x="179.8" y="241">VSSA</text>
<text x="179.8" y="243.6">VREF+</text>
<text x="222.6" y="241">PA11</text>
<text x="222.6" y="243.6">PA12</text>
<text x="231.4" y="242.1">104</text>
<text x="231.4" y="244.6">105</text>
<text x="279.7" y="240">USB1_DM</text>
<text x="279.7" y="242.6">USB1_DP</text>
<text x="279.7" y="245.1">JTMS-SWDIO</text>
<text x="108.4" y="250.2">ETH_RMII_REF_CLK</text>
<text x="174.6" y="247.1">34</text>
<text x="174.6" y="249.7">35</text>
<text x="179.8" y="246.1">VDDA</text>
<text x="179.8" y="248.6">PA0</text>
<text x="179.8" y="251.2">PA1</text>
<text x="220.4" y="248.6">VCAP2</text>
<text x="222.6" y="246.1">PA13</text>
<text x="223.8" y="251.2">VSS</text>
<text x="231.4" y="247.1">106</text>
<text x="231.4" y="249.7">107</text>
<text x="279.7" y="247.6">VCAP2</text>
<text x="120.5" y="252.7">ETH_MDIO</text>
<text x="174.6" y="252.2">36</text>
<text x="174.6" y="254.8">37</text>
<text x="174.6" y="257.3">38</text>
<text x="179.8" y="253.7">PA2</text>
<text x="179.8" y="256.3">PA3</text>
<text x="222.6" y="256.3">PA14</text>
<text x="223.5" y="253.7">VDD</text>
<text x="231.4" y="252.2">108</text>
<text x="231.4" y="254.8">109</text>
<text x="231.4" y="257.3">110</text>
<text x="279.7" y="255.3">JTCK-SWCLK</text>
<text x="279.7" y="257.8">JTDI</text>
<text x="388.9" y="254">+3.3_VCC</text>
<text x="117.2" y="262.9">THERM_MON</text>
<text x="174.6" y="259.8">39</text>
<text x="174.6" y="262.4">40</text>
<text x="179.8" y="258.8">VSS</text>
<text x="179.8" y="261.3">VDD</text>
<text x="179.8" y="263.9">PA4</text>
<text x="222.5" y="261.3">PC10</text>
<text x="222.5" y="263.9">PC11</text>
<text x="222.6" y="258.8">PA15</text>
<text x="231.4" y="259.8">111</text>
<text x="231.4" y="262.4">112</text>
<text x="279.7" y="260.3">SPI_MAIN_CLK</text>
<text x="279.7" y="262.9">SPI_MAIN_MISO</text>
<text x="121.3" y="265.4">HALL1_AN</text>
<text x="125.7" y="268">ENC1A</text>
<text x="174.6" y="264.9">41</text>
<text x="174.6" y="267.5">42</text>
<text x="179.8" y="266.4">PA5</text>
<text x="179.8" y="269">PA6</text>
<text x="222.5" y="266.4">PC12</text>
<text x="223.9" y="269">PD0</text>
<text x="231.4" y="264.9">113</text>
<text x="231.4" y="267.5">114</text>
<text x="279.7" y="265.4">SPI_MAIN_MOSI</text>
<text x="359.2" y="264.4">30OHMS, 3A</text>
<text x="361.1" y="269.9" transform="rotate(-90 361.1 269.9)">R118</text>
<text x="109.6" y="270.5">ETH_RMII_CRS_DV</text>
<text x="111.8" y="273">ETH_RMII_RX_D0</text>
<text x="111.8" y="275.6">ETH_RMII_RX_D1</text>
<text x="174.6" y="270">43</text>
<text x="174.6" y="272.5">44</text>
<text x="174.6" y="275.1">45</text>
<text x="179.8" y="271.5">PA7</text>
<text x="179.8" y="274">PC4</text>
<text x="223.9" y="271.5">PD1</text>
<text x="223.9" y="274">PD2</text>
<text x="231.4" y="270">115</text>
<text x="231.4" y="272.5">116</text>
<text x="231.4" y="275.1">117</text>
<text x="279.7" y="275.6">BRK_BD1_CPU</text>
<text x="352.6" y="271.8" transform="rotate(-90 352.6 271.8)">0805</text>
<text x="122.4" y="278.1">+AN_REF</text>
<text x="174.6" y="277.6">46</text>
<text x="174.6" y="280.2">47</text>
<text x="179.8" y="276.6">PC5</text>
<text x="179.8" y="279.1">PB0</text>
<text x="179.8" y="281.7">PB1</text>
<text x="223.9" y="276.6">PD3</text>
<text x="223.9" y="279.1">PD4</text>
<text x="223.9" y="281.7">PD5</text>
<text x="231.4" y="277.6">118</text>
<text x="231.4" y="280.2">119</text>
<text x="279.7" y="280.7">TX_TO_REM_DISP</text>
<text x="279.7" y="278.1">BRK_BD2_CPU</text>
<text x="388.9" y="280.7">VREF+</text>
<text x="124.2" y="283.2">S4_CPU</text>
<text x="124.2" y="285.8">S5_CPU</text>
<text x="174.6" y="282.7">48</text>
<text x="174.6" y="285.2">49</text>
<text x="174.6" y="287.8">50</text>
<text x="179.8" y="284.2">PB2</text>
<text x="179.8" y="286.7">PF11</text>
<text x="223.5" y="286.7">VDD</text>
<text x="223.8" y="284.2">VSS</text>
<text x="231.4" y="282.7">120</text>
<text x="231.4" y="285.2">121</text>
<text x="231.4" y="287.8">122</text>
<text x="340.5" y="287">0.1UF, 50V</text>
<text x="347.7" y="284.5">C248</text>
<text x="122.4" y="288.3">AX1_CPU</text>
<text x="174.6" y="290.3">51</text>
<text x="174.6" y="292.9">52</text>
<text x="179.8" y="289.3">PF12</text>
<text x="179.8" y="291.8">VSS</text>
<text x="223.9" y="289.3">PD6</text>
<text x="223.9" y="291.8">PD7</text>
<text x="231.4" y="290.3">123</text>
<text x="231.4" y="292.9">124</text>
<text x="279.7" y="288.3">RX_FROM_REM_DISP</text>
<text x="279.7" y="290.8">CHARGE_OUT_CPU</text>
<text x="340.9" y="289.5">11TB101.1</text>
<text x="348.1" y="292.1">0603</text>
<text x="361.5" y="290.6">11TB105X</text>
<text x="362.4" y="291.1">1UF, 16V</text>
<text x="122.4" y="295.9">AX2_CPU</text>
<text x="122.4" y="298.4">AX3_CPU</text>
<text x="174.6" y="295.4">53</text>
<text x="174.6" y="297.9">54</text>
<text x="179.8" y="294.4">VDD</text>
<text x="179.8" y="296.9">PF13</text>
<text x="179.8" y="299.4">PF14</text>
<text x="222.2" y="296.9">PG10</text>
<text x="222.2" y="299.4">PG11</text>
<text x="223.7" y="294.4">PG9</text>
<text x="231.4" y="295.4">125</text>
<text x="231.4" y="297.9">126</text>
<text x="279.7" y="298.4">ETH_RMII_TX_EN</text>
<text x="279.7" y="295.9">SPI_MAIN_CS_EEPROM</text>
<text x="362.8" y="296.9">C247</text>
<text x="122.4" y="301">AX4_CPU</text>
<text x="174.6" y="300.5">55</text>
<text x="174.6" y="303">56</text>
<text x="174.6" y="305.6">57</text>
<text x="179.8" y="302">PF15</text>
<text x="179.8" y="304.5">PG0</text>
<text x="222.2" y="302">PG12</text>
<text x="222.2" y="304.5">PG13</text>
<text x="231.4" y="300.5">127</text>
<text x="231.4" y="303">128</text>
<text x="231.4" y="305.6">129</text>
<text x="279.7" y="303.5">AUX_REL1_CPU</text>
<text x="279.7" y="301">SPI_MAIN_CS_FLASH</text>
<text x="361.9" y="300.5">0603</text>
<text x="120" y="308.6">FC_REGEN</text>
<text x="127.4" y="311.1">FCU+</text>
<text x="174.6" y="308.1">58</text>
<text x="174.6" y="310.6">59</text>
<text x="179.8" y="307.1">PG1</text>
<text x="179.8" y="309.6">PE7</text>
<text x="222.2" y="307.1">PG14</text>
<text x="223.8" y="309.6">VSS</text>
<text x="231.4" y="308.1">130</text>
<text x="231.4" y="310.6">131</text>
<text x="279.7" y="306.1">ETH_RMII_TX_D1</text>
<text x="388.9" y="310.6">GND_L</text>
<text x="388.9" y="306.1">GND_A</text>
<text x="128.1" y="313.7">FCU-</text>
<text x="174.6" y="313.2">60</text>
<text x="174.6" y="315.7">61</text>
<text x="179.8" y="312.1">PE8</text>
<text x="179.8" y="314.7">PE9</text>
<text x="179.8" y="317.2">VSS</text>
<text x="222.2" y="314.7">PG15</text>
<text x="223.5" y="312.1">VDD</text>
<text x="224.1" y="317.2">PB3</text>
<text x="231.4" y="313.2">132</text>
<text x="231.4" y="315.7">133</text>
<text x="279.7" y="313.7">AUX_REL2_CPU</text>
<text x="279.7" y="316.2">JTDO-SWO</text>
<text x="342.3" y="313">GND_L</text>
<text x="127.4" y="321.3">FCV+</text>
<text x="128.1" y="323.8">FCV-</text>
<text x="174.6" y="318.3">62</text>
<text x="174.6" y="320.8">63</text>
<text x="174.6" y="323.3">64</text>
<text x="179.8" y="319.8">VDD</text>
<text x="179.8" y="322.3">PE10</text>
<text x="224.1" y="319.8">PB4</text>
<text x="224.1" y="322.3">PB5</text>
<text x="231.4" y="318.3">134</text>
<text x="231.4" y="320.8">135</text>
<text x="231.4" y="323.3">136</text>
<text x="279.7" y="318.8">NJTRST</text>
<text x="279.7" y="321.3">ENC1B</text>
<text x="279.7" y="323.8">TX_TO_INT_DISP</text>
<text x="126.6" y="326.4">FCW+</text>
<text x="127.3" y="328.9">FCW-</text>
<text x="174.6" y="325.9">65</text>
<text x="174.6" y="328.4">66</text>
<text x="179.8" y="324.8">PE11</text>
<text x="179.8" y="327.4">PE12</text>
<text x="179.8" y="329.9">PE13</text>
<text x="219.9" y="329.9">BOOT0</text>
<text x="224.1" y="324.8">PB6</text>
<text x="224.1" y="327.4">PB7</text>
<text x="231.4" y="325.9">137</text>
<text x="231.4" y="328.4">138</text>
<text x="279.7" y="326.4">RX_FROM_INT_DISP</text>
<text x="118.7" y="331.5">BRK_A_CPU</text>
<text x="121.2" y="334">CUR_TRIP</text>
<text x="174.6" y="331">67</text>
<text x="174.6" y="333.5">68</text>
<text x="179.8" y="332.5">PE14</text>
<text x="179.8" y="335">PE15</text>
<text x="224.1" y="332.5">PB8</text>
<text x="224.1" y="335">PB9</text>
<text x="231.4" y="331">139</text>
<text x="231.4" y="333.5">140</text>
<text x="279.7" y="331.5">ENC1A_FLT</text>
<text x="279.7" y="334">ENC1B_FLT</text>
<text x="125.7" y="341.6">VCAP1</text>
<text x="174.6" y="336">69</text>
<text x="174.6" y="338.6">70</text>
<text x="174.6" y="341.1">71</text>
<text x="179.8" y="337.5">PB10</text>
<text x="179.8" y="340.1">PB11</text>
<text x="224.1" y="337.5">PE0</text>
<text x="224.1" y="340.1">PE1</text>
<text x="231.4" y="336">141</text>
<text x="231.4" y="338.6">142</text>
<text x="231.4" y="341.1">143</text>
<text x="279.7" y="336.5">SER_BRK_RX</text>
<text x="279.7" y="339.1">SER_BRK_TX</text>
<text x="174.6" y="343.7">72</text>
<text x="179.8" y="342.6">VCAP1</text>
<text x="179.8" y="345.2">VDD</text>
<text x="218.1" y="342.6">PDR_ON</text>
<text x="223.5" y="345.2">VDD</text>
<text x="231.4" y="343.7">144</text>
<text x="198.7" y="352.2">LQFP144</text>
</g>
<g font-size="2.3">
<text x="352.3" y="89.5">OSC_IN</text>
<text x="299.7" y="94.9">25 MHZ, HC49S</text>
<text x="353.1" y="102.2">OSC_OUT</text>
<text x="299.5" y="109.8" transform="rotate(-90 299.5 109.8)">HC49S</text>
</g>
</svg>
